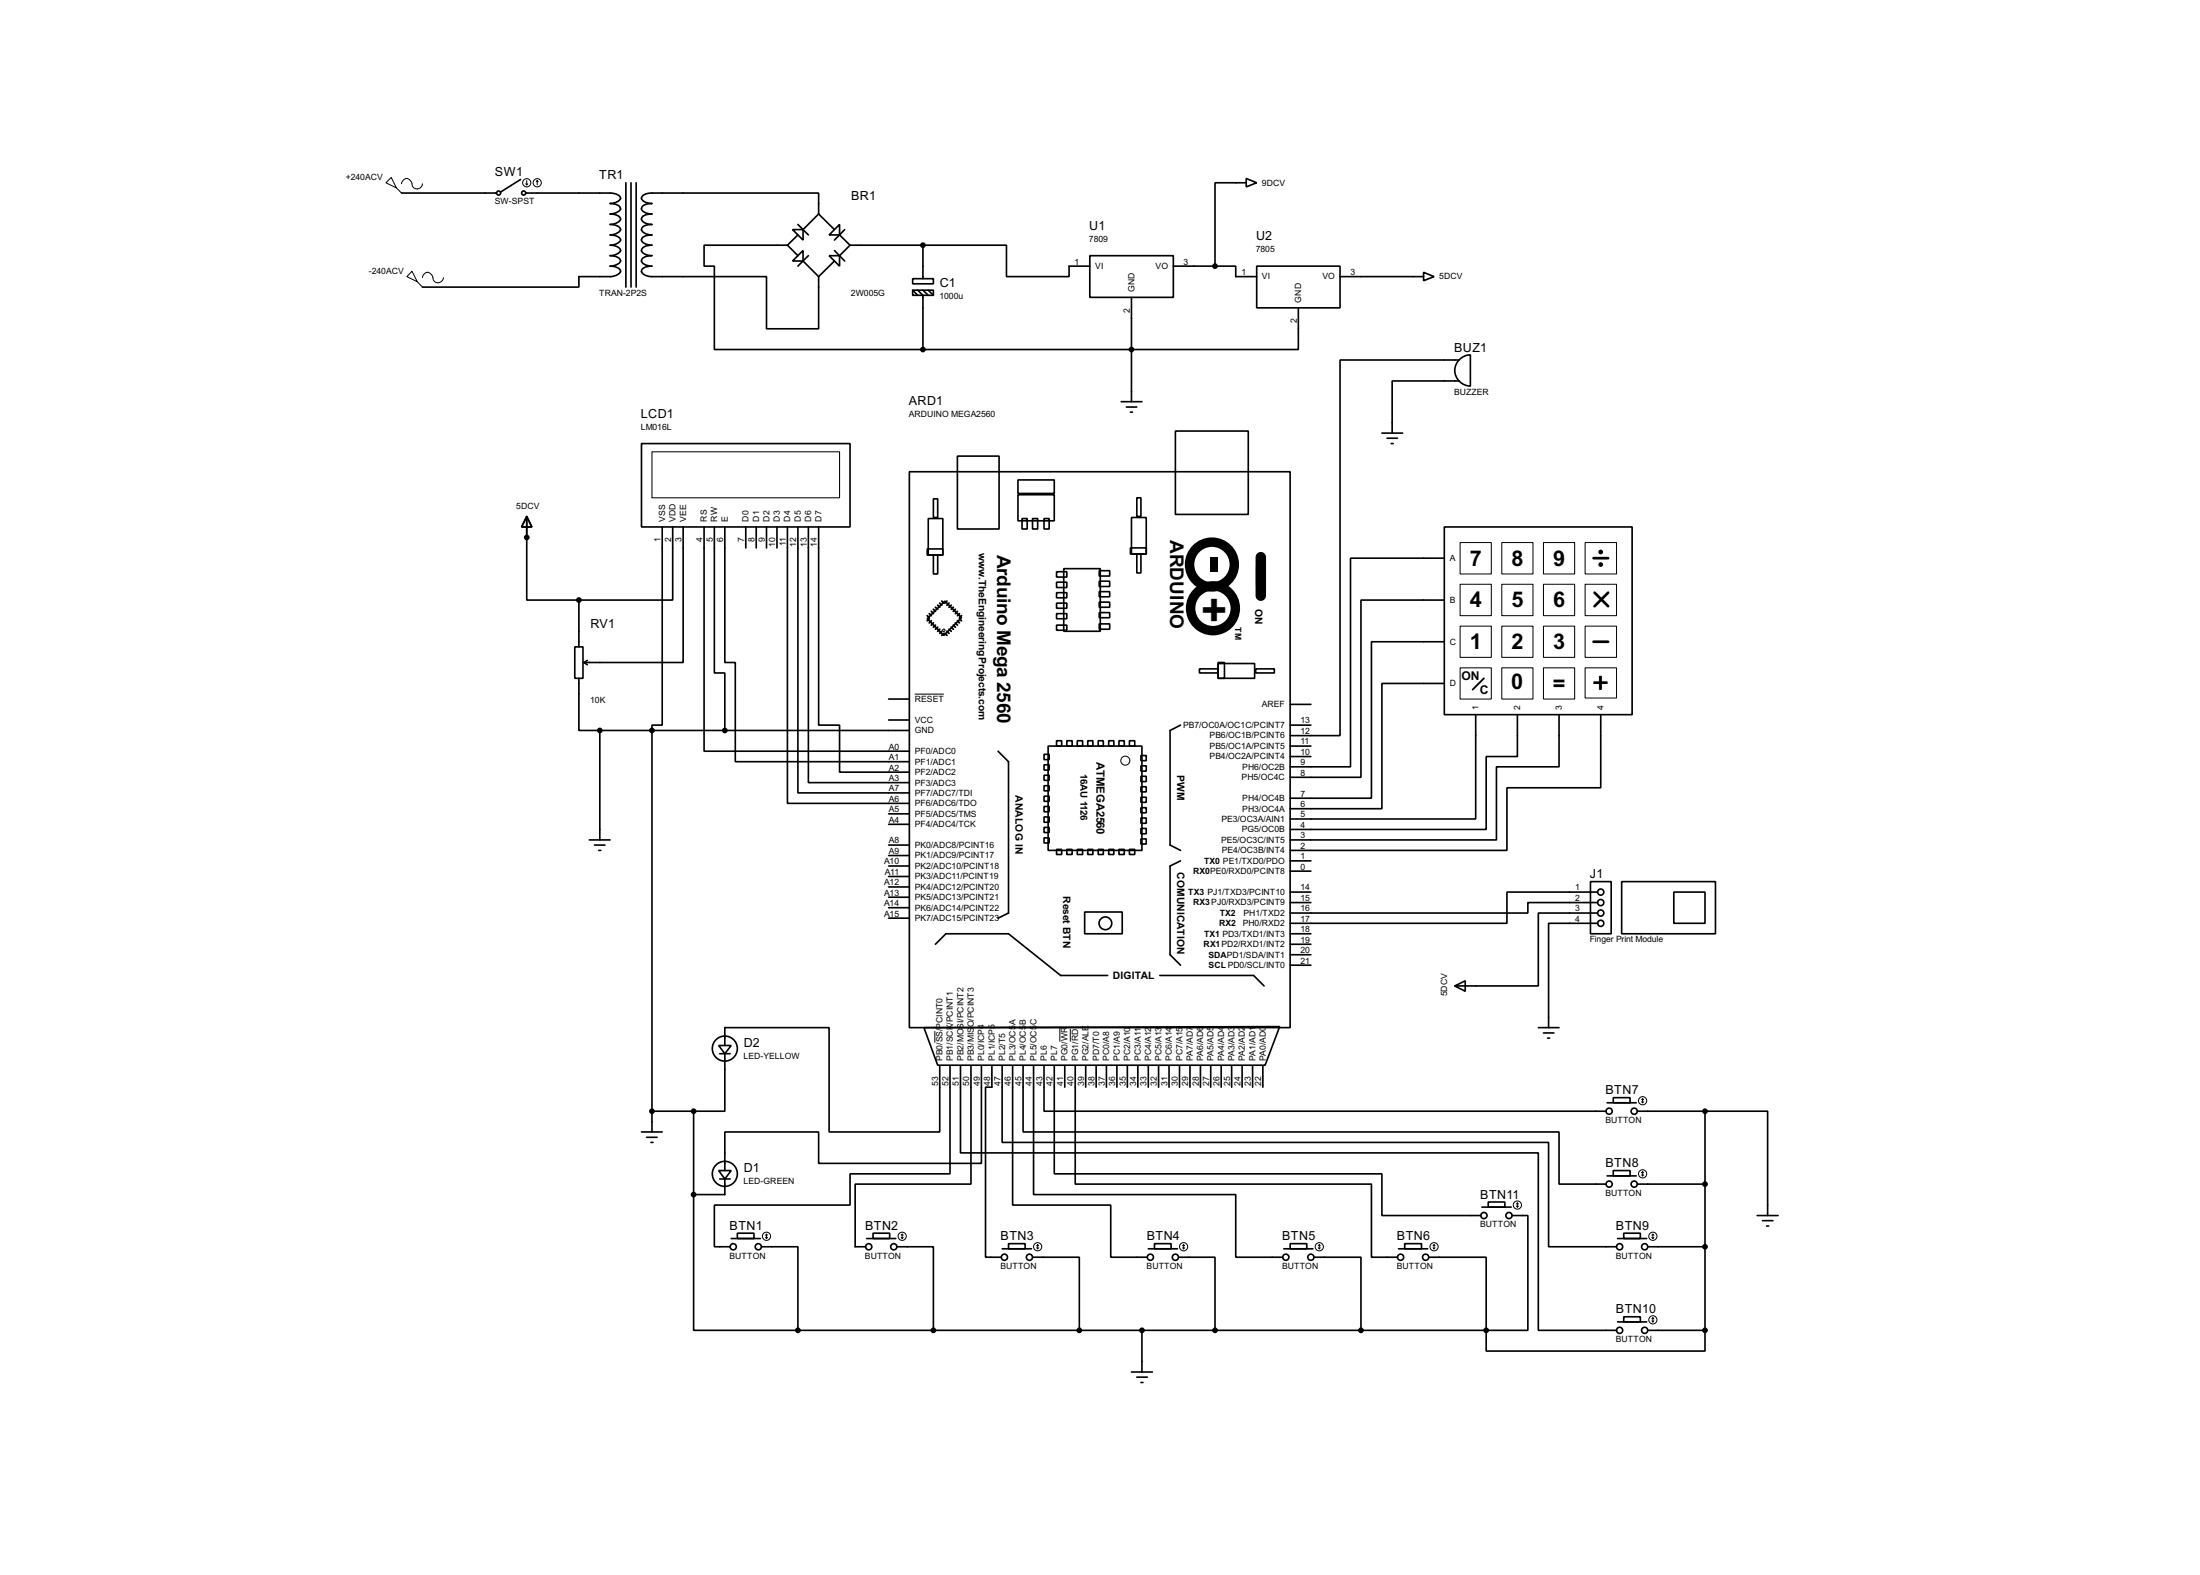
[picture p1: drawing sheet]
<svg xmlns="http://www.w3.org/2000/svg" width="536mm" height="383mm" viewBox="0 0 536 383" stroke-linecap="round" stroke-linejoin="round" font-family="sans-serif">
<g fill="none" stroke="#000" stroke-width=".4">
<path d="M97.8 47h23.2M126.8 43.7l-4.8 3.1M128.1 47h21.1a2.06 2.06 0 0 1 2 1.3 2.68 2.68 0 0 1-2.6 1.3h.6a2 2 0 0 1 2 1.3 2.68 2.68 0 0 1-2.6 1.2h.6a2.03 2.03 0 0 1 2 1.3 2.61 2.61 0 0 1-2.6 1.3h.6a2.03 2.03 0 0 1 2 1.2 2.7 2.7 0 0 1-2.6 1.3h.6a2.03 2.03 0 0 1 2 1.3 2.68 2.68 0 0 1-2.6 1.2h.6a2.06 2.06 0 0 1 2 1.3 2.68 2.68 0 0 1-2.6 1.3h.6a2 2 0 0 1 2 1.3 2.68 2.68 0 0 1-2.6 1.2h.6a2.03 2.03 0 0 1 2 1.3 2.61 2.61 0 0 1-2.6 1.3h-7.6v2.5h-38.1M152.5 44.5v25.4M153.7 44.5v25.4M155 44.5v25.4M191.8 59.7h-20.3v5.1h2.5v20.3h50.8M191.8 59.7l2.6 2.6M193.1 55.9h2.5v2.6zM194.4 54.7l2.5 2.5M194.4 57.2l-2.6 2.5M199.4 52.1v-5.1h-40.6a2.14 2.14 0 0 0-2.5 1.3 2.4 2.4 0 0 0 2.5 1.3 2.09 2.09 0 0 0-2.5 1.3 2.4 2.4 0 0 0 2.5 1.2 2.12 2.12 0 0 0-2.5 1.3 2.35 2.35 0 0 0 2.5 1.3 2.12 2.12 0 0 0-2.5 1.2 2.41 2.41 0 0 0 2.5 1.3 2.12 2.12 0 0 0-2.5 1.3 2.4 2.4 0 0 0 2.5 1.2 2.14 2.14 0 0 0-2.5 1.3 2.4 2.4 0 0 0 2.5 1.3 2.09 2.09 0 0 0-2.5 1.3 2.4 2.4 0 0 0 2.5 1.2 2.12 2.12 0 0 0-2.5 1.3 2.35 2.35 0 0 0 2.5 1.3h27.9v12.7h12.7v-12.7"/>
<path d="M199.4 52.1l-3.8 3.8M199.4 52.1l3.9 3.8M202 57.2l2.5-2.5v2.5zM204.5 57.2l2.6 2.5M205.8 55.9l-2.5 2.6M207.1 59.7h17.7M207.1 59.7l-2.6 2.6M224.8 59.7h20.4v7.7h15.2v-2.6h5.1M224.8 59.7v8.2M303.6 43.5l2.5 1-2.5 1zM303.6 44.5h-7.6v20.3M193.1 63.6l2.5-2.6v2.6z"/>
<path d="M195.6 63.6l3.8 3.8M196.9 62.3l-2.5 2.5M202 62.3h2.5v2.5zM203.3 61l2.5 2.6M203.3 63.6l-3.9 3.8M222.3 67.9h5.1v1.2h-5.1zM222.3 70.7h5.1v1.2h-5.1zM222.3 70.7l1.3 1.2M223.6 70.7l1.2 1.2v13.2M224.8 70.7l1.3 1.2M226.1 70.7l1.3 1.2M265.5 62.3h20.3v10.1h-20.3z"/>
<path d="M275.6 72.4v25.4M285.8 64.8h10.2M296 64.8h5v2.6h5.1M306.1 64.8h20.3v10.2h-20.3zM316.3 75v10.1h-91.5M326.4 67.4h20.4M346.8 66.3l2.5 1.1-2.5 1zM273.1 97.8h5.1M274.4 99.1h2.5M355.4 87.7h-29v91.4h-12.1M355.4 92.8h-16.3v12.7M355.5 87.5a3.8 3.8 0 0 1 2.7-1.1v7.6a3.8 3.8 0 0 1-3.5-2.3 3.8 3.8 0 0 1 .8-4.2z"/>
<path d="M156.3 108h50.8v20.3h-50.8zM221.5 114.9h92.8v135.3h-92.8zM233.2 111.1h10.2v17.7h-10.2zM248 116.9h8.8v3.3h-8.8zM275.4 100.4h.5M286.3 105h17.8v20.3h-17.8zM336.6 105.5h5.1M337.9 106.7h2.5M338.9 108h.5M128.3 125.8l1.3 2.5h-2.5zM128.3 125.8v20.3h12.7M161.3 128.3v48.3h-2.5v99"/>
<path d="M163.9 128.3v17.8h-22.9M166.4 128.3v33h-24.1M171.5 128.3v54.6h50M174 128.3v35.6h2.6v14M176.6 128.3v33h2.5v24.2h42.4M181.7 128.3v5.1M184.2 128.3v5.1M186.7 128.3v5.1M189.3 128.3v5.1M191.8 128.3v67.3h29.7M194.4 128.3v64.8h27.1M196.9 128.3v62.3h24.6"/>
<path d="M199.4 128.3v48.3h5.1v11.4h17M225.9 133.7h3.8v1.5h-3.8zM226.1 126.3h3.6v8.9h-3.6zM227.4 121.5h1v4.5h-1zM227.4 135.2h1v4.6h-1zM248 120.5h8.8v6.3h-8.8zM249 126.3h1.2v2.5h-1.2zM251.5 126.3h1.3v2.5h-1.3zM254.3 126.3h1.3v2.5h-1.3zM257.4 139.2h2.5v1.3h-2.5zM259.1 138.5h8.9v15.2h-8.9zM267.8 139h2.5v1.3h-2.5z"/>
<path d="M275.4 133.4h3.8v1.5h-3.8zM275.6 126h3.6v8.9h-3.6zM276.9 121.2h1v4.6h-1zM276.9 134.9h1v4.6h-1zM306.1 138h2.1v4.5h-2.1zM351.8 128.3h45.8v45.7h-45.8zM351.8 135.9h-22.8v50.8h-14.7M140 157.5h2v7.7h-2zM141 146.1v11.4M225.9 150.7l4.3-4.3 4 4-4.3 4.3zM257.4 141.8h2.5v1.3h-2.5zM257.4 144.3h2.5v1.3h-2.5z"/>
<path d="M257.4 146.9h2.5v1.2h-2.5zM257.4 149.4h2.5v1.3h-2.5zM257.4 152.2h2.5v1.3h-2.5zM267.8 141.5h2.5v1.3h-2.5zM267.8 144.1h2.5v1.2h-2.5zM267.8 146.6h2.5v1.3h-2.5zM267.8 149.2h2.5v1.2h-2.5zM267.8 151.9h2.5v1.3h-2.5zM351.8 146.1h-20.3v43.2h-17.2M351.8 156.3h-17.7v38.1h-19.8M141 165.2v12.7h5.1M142.3 161.3l.8 .6"/>
<path d="M143.1 160.8l-.8 .5M146.1 177.9h75.4M146.1 177.9v26.6M216.5 170.2h5M216.5 175.3h5M287.6 176.6l-2.6 1.3v27.9l2.6 1.3M292.2 162.9h4.5v1h-4.5zM296.7 161.6h8.9v3.6h-8.9zM296.7 161.3h1.6v3.9h-1.6zM305.9 162.9h4.5v1h-4.5zM314.3 176.6h5M314.3 171.5h5"/>
<path d="M351.8 166.4h-15.2v30.5h-22.3M359.5 174v25.4h-45.2M369.6 174v10.2h-7.6v17.8h-47.7M379.8 174v12.7h-15.3v17.8h-50.2M389.9 174v17.8h-22.8v15.3h-52.8M216.5 198.2h5M243.1 182.9l2.6 2.6v36.8l-2.6 1.3M254.3 183.7h1.3v1.3h-1.3zM254.3 186.2h1.3v1.3h-1.3zM254.3 188.8h1.3v1.2h-1.3zM254.3 191.3h1.3v1.3h-1.3zM254.3 193.9h1.3v1.2h-1.3z"/>
<path d="M254.3 196.4h1.3v1.3h-1.3zM254.3 198.9h1.3v1.3h-1.3zM255.3 181.7h22.9v25.4h-22.9zM257.4 180.4h1.2v1.3h-1.2zM259.9 180.4h1.3v1.3h-1.3zM262.4 180.4h1.3v1.3h-1.3zM265 180.4h1.2v1.3h-1.2zM267.5 180.4h1.3v1.3h-1.3zM270.1 180.4h1.2v1.3h-1.2zM272.6 180.4h1.3v1.3h-1.3zM275.1 180.4h1.3v1.3h-1.3zM277.9 184h1.3v1.2h-1.3z"/>
<path d="M277.9 186.5h1.3v1.3h-1.3zM277.9 189h1.3v1.3h-1.3zM277.9 191.6h1.3v1.2h-1.3zM277.9 194.1h1.3v1.3h-1.3zM277.9 196.7h1.3v1.2h-1.3zM277.9 199.2h1.3v1.3h-1.3zM314.3 184.2h5M314.3 181.7h5M143.6 204.5h5M144.8 205.8h2.6M145.9 207.1h.5M216.5 218.5h5"/>
<path d="M216.5 216h5M216.5 213.4h5M216.5 210.9h5M216.5 208.3h5M216.5 205.8h5M216.5 200.7h5M254.3 201.5h1.3v1.2h-1.3zM254.3 204h1.3v1.3h-1.3zM257.4 206.8h1.2v1.3h-1.2zM259.9 206.8h1.3v1.3h-1.3zM262.4 206.8h1.3v1.3h-1.3zM265 206.8h1.2v1.3h-1.2z"/>
<path d="M267.5 206.8h1.3v1.3h-1.3zM270.1 206.8h1.2v1.3h-1.2zM272.6 206.8h1.3v1.3h-1.3zM275.1 206.8h1.3v1.3h-1.3zM277.9 201.7h1.3v1.3h-1.3zM277.9 204.3h1.3v1.2h-1.3zM287.6 209.6l-2.6 1.3v21.6l2.6 2.5M314.3 219.8h5M314.3 217.2h5M314.3 212.1h5M314.3 209.6h5M387.4 214.7h5.1v12.7h-5.1z"/>
<path d="M389.2 217.2h-22.1v7.6h-52.8M389.2 219.8h-17v2.5h-57.9M395 214.7h22.9v12.7h-22.9zM407.7 217.2h7.6v7.6h-7.6zM216.5 223.6h5M216.5 221h5M227.9 229.9l2.5-2.5h15.3l12.7 10.1h11.4M264.2 222.1h9.2v5.3h-9.2zM282.5 237.5h22.9l2.5 2.6M314.3 227.4h5M314.3 235h5M314.3 232.5h5"/>
<path d="M314.3 229.9h5M389.2 224.8h-12v25.4M389.2 222.3h-14.5v17.8h-20.3M175.1 254.6h3l-1.5 2zM175.3 256.6h2.6M176.6 254.6v-4.4h25.4v25.4h26.9v-16M176.6 256.6v14h-7.6M225.1 250.2l86.6-.2-3.5 9.4h-79.8zM231.4 259.6v26.2h-24.3v7.6h-33.1v10.2h3.9M234 259.6v21.1h140.7v43.2h19.1M236.5 259.6v28.7h-28.2v15.3h2.6M239.1 259.6v23.7h-39.7v-7.7h-22.8v9.4"/>
<path d="M241.6 259.6v5.1h-1.5v41.4h3.8M244.1 259.6v18.6h133.1v25.4h16.6M246.7 259.6v33.8h23.9v12.7h8.9M249.2 259.6v16h130.6v12.7h11.4M251.8 259.6v31.3h49.2v15.2h11.5M254.3 259.6v11h136.9M256.8 259.6v26.2h79.8v10.2h24.1M259.4 259.6v5.1M261.9 259.6v28.7h72.2v17.8h6.3M264.5 259.6v5.1M267 259.6v5.1M269.5 259.6v5.1"/>
<path d="M272.1 259.6v5.1M274.6 259.6v5.1M277.2 259.6v5.1M279.7 259.6v5.1M282.2 259.6v5.1M284.8 259.6v5.1M287.3 259.6v5.1M289.9 259.6v5.1M292.4 259.6v5.1M294.9 259.6v5.1M297.5 259.6v5.1M300 259.6v5.1"/>
<path d="M302.6 259.6v5.1M305.1 259.6v5.1M307.6 259.6v5.1M354.4 240.1l2.5-1.3v2.6zM374.7 250.2h5.1M376 251.5h2.5M377 252.8h.5M156.3 275.6h5M157.5 276.9h2.6M158.6 278.2h.5M158.8 270.6h10.2M169 270.6v20.3"/>
<path d="M391.5 268.5h7.1M393 267.3h4.1v1.2h-4.1zM398.8 270.6h16.5M415.3 270.6h15.3v25.4M415.3 270.6v53.3M169 290.9v33h25.4M175.1 285h3l-1.5 2.1zM175.3 287.1h2.6M176.6 287.1v3.8h-7.6M361 293.9h7.1M362.5 292.7h4.1v1.2h-4.1zM368.4 296h3.8v27.9h-10.2"/>
<path d="M391.5 286.3h7.1M393 285h4.1v1.3h-4.1zM398.8 288.3h16.5M428 296h5.1M429.3 297.2h2.6M430.3 298.5h.5M178.1 301.6h7.1M179.6 300.3h4.1v1.3h-4.1zM185.5 303.6h8.9v20.3M211.1 301.6h7.1M212.7 300.3h4v1.3h-4zM218.5 303.6h8.9v20.3"/>
<path d="M244.1 304.1h7.2M245.7 302.8h4v1.3h-4zM251.5 306.1h11.4v17.8M279.7 304.1h7.1M281.2 302.8h4.1v1.3h-4.1zM287.1 306.1h8.9v17.8M312.7 304.1h7.1M314.3 302.8h4v1.3h-4zM320.1 306.1h11.4v17.8M340.7 304.1h7.1M342.2 302.8h4.1v1.3h-4.1zM348 306.1h14v17.8"/>
<path d="M394 301.6h7.1M395.5 300.3h4.1v1.3h-4.1zM401.4 303.6h13.9M194.4 323.9h167.6M275.6 334.1h5.1M276.9 335.3h2.6M277.9 336.6h.5M278.2 323.9v10.2M362 323.9v5.1h53.3v-5.1M394 321.9h7.1M395.5 320.6h4.1v1.3h-4.1zM401.4 323.9h13.9"/>
<circle cx="121.4" cy="47" r=".5"/>
<circle cx="127.5" cy="47" r=".5"/>
<circle cx="389.9" cy="217.2" r=".75"/>
<circle cx="389.9" cy="219.8" r=".75"/>
<circle cx="269.2" cy="224.8" r="1.55"/>
<circle cx="389.9" cy="224.8" r=".75"/>
<circle cx="389.9" cy="222.3" r=".75"/>
<circle cx="176.5" cy="255.3" r="3.1"/>
<circle cx="391.9" cy="270.6" r=".75"/>
<circle cx="398" cy="270.6" r=".75"/>
<circle cx="176.5" cy="285.8" r="3.1"/>
<circle cx="361.4" cy="296" r=".75"/>
<circle cx="367.5" cy="296" r=".75"/>
<circle cx="391.9" cy="288.3" r=".75"/>
<circle cx="398" cy="288.3" r=".75"/>
<circle cx="178.6" cy="303.6" r=".75"/>
<circle cx="184.7" cy="303.6" r=".75"/>
<circle cx="211.6" cy="303.6" r=".75"/>
<circle cx="217.7" cy="303.6" r=".75"/>
<circle cx="244.6" cy="306.1" r=".75"/>
<circle cx="250.7" cy="306.1" r=".75"/>
<circle cx="280.2" cy="306.1" r=".75"/>
<circle cx="286.3" cy="306.1" r=".75"/>
<circle cx="313.2" cy="306.1" r=".75"/>
<circle cx="319.3" cy="306.1" r=".75"/>
<circle cx="341.1" cy="306.1" r=".75"/>
<circle cx="347.2" cy="306.1" r=".75"/>
<circle cx="394.5" cy="303.6" r=".75"/>
<circle cx="400.6" cy="303.6" r=".75"/>
<circle cx="394.5" cy="323.9" r=".75"/>
<circle cx="400.6" cy="323.9" r=".75"/>
</g>
<circle cx="128.3" cy="130.9" r=".2" fill="#000"/>
<path d="M307.1 135.7v9.4" fill="none" stroke="#000" stroke-width="2.6"/>
<g fill="none" stroke="#000" stroke-width=".45">
<path d="M225.9 149.9l.5 .5M226.4 149.4l.5 .5M226.4 150.7l-.5 .5M226.9 148.9l.5 .5M226.9 151.2l-.5 .5M227.4 148.4l.5 .5M227.4 151.7l-.5 .5M227.9 147.9l.5 .5M227.9 152.2l-.5 .5M228.4 147.4l.5 .5M228.4 152.7l-.5 .5M228.9 146.9l.5 .5"/>
<path d="M228.9 153.2l-.5 .5M229.4 146.4l.5 .5M229.4 153.7l-.5 .5M229.9 154.2l-.5 .5M230.2 154.2l.5 .5M230.7 153.7l.5 .5M230.7 146.4l-.5 .5M231.2 153.2l.5 .5M231.2 146.9l-.5 .5M231.7 152.7l.5 .5M231.7 147.4l-.5 .5M232.2 152.2l.5 .5"/>
<path d="M232.2 147.9l-.5 .5M232.7 151.7l.5 .5M232.7 148.4l-.5 .5M233.2 151.2l.5 .5M233.2 148.9l-.5 .5M233.7 150.7l.5 .5M233.7 149.4l-.5 .5M234.2 149.9l-.5 .5M361.5 165.2l-2.8 2.7"/>
</g>
<g fill="none" stroke="#000" stroke-width=".24">
<path d="M94 44.5l1.3-1.3 1.3 2.6zM96.6 45.8l1.2 1.2M97.8 44.8a1.28 1.28 0 0 1 1.3-1.4 1.28 1.28 0 0 1 1.3 1.4 1.28 1.28 0 0 0 1.2 1.2 1.28 1.28 0 0 0 1.3-1.2M128.1 44.8l.2 .2M128.3 44v1M128.6 44.8l-.3 .2M130.9 44l-.3 .3M130.9 44l.2 .3M130.9 44v1M100.4 66.1l1.3 2.5-2.6-1.2zM101.7 68.6l1.2 1.3M102.9 67.6a1.28 1.28 0 0 1 1.3-1.3 1.28 1.28 0 0 1 1.3 1.3 1.28 1.28 0 0 0 1.2 1.3 1.28 1.28 0 0 0 1.3-1.3"/>
<path d="M355.7 132.1h7.6v7.7h-7.6zM365.8 132.1h7.6v7.7h-7.6zM376 132.1h7.6v7.7h-7.6zM386.1 132.1h7.7v7.7h-7.7zM355.7 142.3h7.6v7.6h-7.6zM355.7 152.5h7.6v7.6h-7.6zM365.8 142.3h7.6v7.6h-7.6zM365.8 152.5h7.6v7.6h-7.6zM376 142.3h7.6v7.6h-7.6zM376 152.5h7.6v7.6h-7.6zM386.1 142.3h7.7v7.6h-7.7zM386.1 152.5h7.7v7.6h-7.7z"/>
<path d="M222.8 169h7.1M355.7 162.6h7.6v7.6h-7.6zM365.8 162.6h7.6v7.6h-7.6zM376 162.6h7.6v7.6h-7.6zM386.1 162.6h7.7v7.4h-7.7zM227.7 251.1v2.8M258.2 250v3.6M260.7 250.5v3.1M399.9 268.3l.2 .2M400.1 267.5v1M400.1 267.5l-.2 .3M400.1 267.5l.3 .3"/>
<path d="M400.4 268.3l-.3 .2M369.4 293.7l.2 .2M369.6 292.9v1M369.6 292.9l-.2 .3M369.6 292.9l.3 .3M369.9 293.7l-.3 .2M399.9 286.1l.2 .2M400.1 285.3v1M400.1 285.3l-.2 .3M400.1 285.3l.3 .3M400.4 286.1l-.3 .2M186.5 301.3l.2 .3"/>
<path d="M186.7 300.5v1.1M186.7 300.5l-.2 .3M186.7 300.5l.3 .3M187 301.3l-.3 .3M219.5 301.3l.3 .3M219.8 300.5v1.1M219.8 300.5l-.3 .3M219.8 300.5l.2 .3M220 301.3l-.2 .3M252.5 303.8l.3 .3M252.8 303.1v1M252.8 303.1l-.3 .2"/>
<path d="M252.8 303.1l.2 .2M253 303.8l-.2 .3M288.1 303.8l.2 .3M288.3 303.1v1M288.3 303.1l-.2 .2M288.3 303.1l.3 .2M288.6 303.8l-.3 .3M321.1 303.8l.3 .3M321.4 303.1v1M321.4 303.1l-.3 .2M321.4 303.1l.2 .2M321.6 303.8l-.2 .3"/>
<path d="M349.1 303.8l.2 .3M349.3 303.1v1M349.3 303.1l-.2 .2M349.3 303.1l.3 .2M349.6 303.8l-.3 .3M402.4 301.3l.2 .3M402.6 300.5v1.1M402.6 300.5l-.2 .3M402.6 300.5l.3 .3M402.9 301.3l-.3 .3M402.4 321.6l.2 .3M402.6 320.9v1"/>
<path d="M402.6 320.9l-.2 .2M402.6 320.9l.3 .2M402.9 321.6l-.3 .3"/>
<circle cx="128.3" cy="44.5" r="1"/>
<circle cx="130.8" cy="44.5" r="1"/>
<circle cx="229.9" cy="153.5" r=".3"/>
<circle cx="274.1" cy="185.2" r="1.1"/>
<circle cx="400.1" cy="268" r="1"/>
<circle cx="369.6" cy="293.4" r="1"/>
<circle cx="400.1" cy="285.8" r="1"/>
<circle cx="186.7" cy="301" r="1"/>
<circle cx="219.7" cy="301" r="1"/>
<circle cx="252.7" cy="303.6" r="1"/>
<circle cx="288.3" cy="303.6" r="1"/>
<circle cx="321.3" cy="303.6" r="1"/>
<circle cx="349.3" cy="303.6" r="1"/>
<circle cx="402.6" cy="301" r="1"/>
<circle cx="402.6" cy="321.4" r="1"/>
</g>
<g fill="none" stroke="#000" stroke-width="2.3">
<circle cx="295.2" cy="137.5" r="5.5"/>
<circle cx="295.4" cy="148.1" r="5.5"/>
</g>
<path d="M158.8 110h45.7v11.2h-45.7z" fill="none" stroke="#000" stroke-width=".25"/>
<g fill="none" stroke="#000" stroke-width=".65">
<path d="M388.2 135.9h3.5M388.2 156.3h3.5M388.4 144.3l3.3 3.3M391.7 144.3l-3.3 3.3"/>
<circle cx="389.9" cy="134.4" r=".25"/>
<circle cx="389.9" cy="137.5" r=".25"/>
</g>
<g fill="#000" stroke="#000" stroke-width=".4">
<circle cx="224.8" cy="59.7" r=".5"/>
<circle cx="295.9" cy="64.8" r=".5"/>
<circle cx="224.8" cy="85.1" r=".5"/>
<circle cx="275.6" cy="85.1" r=".5"/>
<circle cx="128.3" cy="130.9" r=".5"/>
<circle cx="141" cy="146.1" r=".5"/>
<circle cx="146.1" cy="177.9" r=".5"/>
<circle cx="158.8" cy="177.9" r=".5"/>
<circle cx="176.5" cy="177.9" r=".5"/>
<circle cx="158.8" cy="270.6" r=".5"/>
<circle cx="168.9" cy="270.6" r=".5"/>
<circle cx="415.3" cy="270.6" r=".5"/>
<circle cx="168.9" cy="290.9" r=".5"/>
<circle cx="415.3" cy="288.3" r=".5"/>
<circle cx="415.3" cy="303.6" r=".5"/>
<circle cx="194.3" cy="323.9" r=".5"/>
<circle cx="227.3" cy="323.9" r=".5"/>
<circle cx="262.9" cy="323.9" r=".5"/>
<circle cx="278.1" cy="323.9" r=".5"/>
<circle cx="295.9" cy="323.9" r=".5"/>
<circle cx="331.5" cy="323.9" r=".5"/>
<circle cx="362" cy="323.9" r=".5"/>
<circle cx="415.3" cy="323.9" r=".5"/>
</g>
<text font-size="14.4" x="292.4" y="135.1" transform="rotate(90 292.4 135.1)">-</text>
<text font-size="12.1" x="292" y="145.3" transform="rotate(90 292 145.3)">+</text>
<text font-size="7.9" x="387.9" y="168.8">+</text>
<g font-size="5.9">
<text x="358.1" y="137.7">7</text>
<text x="368.2" y="137.7">8</text>
<text x="378.4" y="137.7">9</text>
<text x="358.1" y="147.9">4</text>
<text x="368.2" y="147.9">5</text>
<text x="378.4" y="147.9">6</text>
<text x="358.1" y="158">1</text>
<text x="368.2" y="158">2</text>
<text x="378.4" y="158">3</text>
<text x="368.1" y="167.9">0</text>
<text x="378.3" y="168.2">=</text>
</g>
<g font-size="5.2">
<text x="285" y="131.5" transform="rotate(90 285 131.5)">ARDUINO</text>
<text x="242.9" y="135.1" transform="rotate(90 242.9 135.1)">Arduino Mega 2560</text>
</g>
<g font-size="3.4">
<text x="120.6" y="42.9">SW1</text>
<text x="146" y="43.7">TR1</text>
<text x="207.3" y="48.7">BR1</text>
<text x="265.3" y="55.9">U1</text>
<text x="306" y="58.5">U2</text>
<text x="228.9" y="69.9">C1</text>
<text x="354.2" y="85.6">BUZ1</text>
<text x="156.1" y="101.6">LCD1</text>
<text x="221.4" y="98.6">ARD1</text>
<text x="143.8" y="152.9">RV1</text>
<text x="387.3" y="213.9">J1</text>
<text x="181.2" y="254.8">D2</text>
<text x="391.1" y="266.5">BTN7</text>
<text x="181.2" y="285.3">D1</text>
<text x="391.1" y="284.2">BTN8</text>
<text x="360.6" y="291.9">BTN11</text>
<text x="177.7" y="299.5">BTN1</text>
<text x="210.7" y="299.5">BTN2</text>
<text x="393.6" y="299.5">BTN9</text>
<text x="243.7" y="302">BTN3</text>
<text x="279.3" y="302">BTN4</text>
<text x="312.3" y="302">BTN5</text>
<text x="340.3" y="302">BTN6</text>
<text x="393.6" y="319.8">BTN10</text>
</g>
<g font-size="3.3">
<text x="356" y="165.6">ON</text>
<text x="360.4" y="168.9">C</text>
</g>
<text font-size="3.1" x="267.1" y="185.6" transform="rotate(90 267.1 185.6)">ATMEGA2560</text>
<g font-size="2.8">
<text x="238.5" y="134.7" transform="rotate(90 238.5 134.7)">www.TheEngineeringProjects.com</text>
<text x="305.8" y="148.3" transform="rotate(90 305.8 148.3)">ON</text>
<text x="286.7" y="188.7" transform="rotate(90 286.7 188.7)">PWM</text>
<text x="247.3" y="193.5" transform="rotate(90 247.3 193.5)">ANALOG IN</text>
<text x="286.7" y="212.3" transform="rotate(90 286.7 212.3)">COMUNICATION</text>
<text x="259" y="218.2" transform="rotate(90 259 218.2)">Reset BTN</text>
<text x="271.1" y="238.4">DIGITAL</text>
</g>
<text font-size="2.7" x="263.2" y="188.4" transform="rotate(90 263.2 188.4)">16AU 1126</text>
<g font-size="2.4">
<text x="84.3" y="43.9">+240ACV</text>
<text x="307.4" y="45.2">9DCV</text>
<text x="120.5" y="49.6">SW-SPST</text>
<text x="265.3" y="58.9">7809</text>
<text x="261.8" y="64.4">1</text>
<text x="266.8" y="65.5">VI</text>
<text x="281.5" y="65.5">VO</text>
<text x="288.3" y="64.4">3</text>
<text x="305.9" y="61.4">7805</text>
<text x="89.9" y="66.7">-240ACV</text>
<text x="145.9" y="72">TRAN-2P2S</text>
<text x="207.3" y="72">2W005G</text>
<text x="276.3" y="71.1" transform="rotate(-90 276.3 71.1)">GND</text>
<text x="302.4" y="67">1</text>
<text x="307.4" y="68.1">VI</text>
<text x="322.1" y="68.1">VO</text>
<text x="329" y="67">3</text>
<text x="350.6" y="68.1">5DCV</text>
<text x="228.9" y="72.9">1000u</text>
<text x="275.2" y="76.1" transform="rotate(-90 275.2 76.1)">2</text>
<text x="317" y="73.7" transform="rotate(-90 317 73.7)">GND</text>
<text x="315.9" y="78.7" transform="rotate(-90 315.9 78.7)">2</text>
<text x="221.3" y="101.6">ARDUINO MEGA2560</text>
<text x="354.2" y="96.1">BUZZER</text>
<text x="156.1" y="104.6">LM016L</text>
<text x="125.8" y="123.9">5DCV</text>
<text x="160.9" y="132" transform="rotate(-90 160.9 132)">1</text>
<text x="162" y="127" transform="rotate(-90 162 127)">VSS</text>
<text x="163.5" y="132" transform="rotate(-90 163.5 132)">2</text>
<text x="164.6" y="127" transform="rotate(-90 164.6 127)">VDD</text>
<text x="166" y="132" transform="rotate(-90 166 132)">3</text>
<text x="167.1" y="127" transform="rotate(-90 167.1 127)">VEE</text>
<text x="171.1" y="132" transform="rotate(-90 171.1 132)">4</text>
<text x="172.2" y="127" transform="rotate(-90 172.2 127)">RS</text>
<text x="173.6" y="132" transform="rotate(-90 173.6 132)">5</text>
<text x="174.7" y="127" transform="rotate(-90 174.7 127)">RW</text>
<text x="176.2" y="132" transform="rotate(-90 176.2 132)">6</text>
<text x="177.3" y="127" transform="rotate(-90 177.3 127)">E</text>
<text x="182.4" y="127" transform="rotate(-90 182.4 127)">D0</text>
<text x="184.9" y="127" transform="rotate(-90 184.9 127)">D1</text>
<text x="186.3" y="132" transform="rotate(-90 186.3 132)">9</text>
<text x="187.4" y="127" transform="rotate(-90 187.4 127)">D2</text>
<text x="190" y="127" transform="rotate(-90 190 127)">D3</text>
<text x="192.5" y="127" transform="rotate(-90 192.5 127)">D4</text>
<text x="195.1" y="127" transform="rotate(-90 195.1 127)">D5</text>
<text x="197.6" y="127" transform="rotate(-90 197.6 127)">D6</text>
<text x="200.1" y="127" transform="rotate(-90 200.1 127)">D7</text>
<text x="181.3" y="132" transform="rotate(-90 181.3 132)">7</text>
<text x="183.8" y="132" transform="rotate(-90 183.8 132)">8</text>
<text x="188.9" y="133.1" transform="rotate(-90 188.9 133.1)">10</text>
<text x="191.4" y="133" transform="rotate(-90 191.4 133)">11</text>
<text x="194" y="133.2" transform="rotate(-90 194 133.2)">12</text>
<text x="196.5" y="133.2" transform="rotate(-90 196.5 133.2)">13</text>
<text x="199" y="133.1" transform="rotate(-90 199 133.1)">14</text>
<text x="353.1" y="136.6">A</text>
<text x="353.1" y="146.8">B</text>
<text x="300.9" y="152.7" transform="rotate(90 300.9 152.7)">TM</text>
<text x="353.1" y="157">C</text>
<text x="353.1" y="167.1">D</text>
<text x="143.8" y="171.1">10K</text>
<text x="222.8" y="170.9">RESET</text>
<text x="307.3" y="172.2">AREF</text>
<text x="360.2" y="172.8" transform="rotate(-90 360.2 172.8)">1</text>
<text x="370.3" y="172.8" transform="rotate(-90 370.3 172.8)">2</text>
<text x="380.4" y="172.8" transform="rotate(-90 380.4 172.8)">3</text>
<text x="390.6" y="172.8" transform="rotate(-90 390.6 172.8)">4</text>
<text x="222.8" y="176">VCC</text>
<text x="222.8" y="178.5">GND</text>
<text x="288.2" y="177.3">PB7/OC0A/OC1C/PCINT7</text>
<text x="294.6" y="179.8">PB6/OC1B/PCINT6</text>
<text x="316.8" y="178.7">12</text>
<text x="316.8" y="176.2">13</text>
<text x="216.5" y="185.1">A1</text>
<text x="216.5" y="182.5">A0</text>
<text x="222.8" y="183.6">PF0/ADC0</text>
<text x="294.6" y="184.9">PB4/OC2A/PCINT4</text>
<text x="294.6" y="182.4">PB5/OC1A/PCINT5</text>
<text x="316.8" y="183.8">10</text>
<text x="316.8" y="181.3">11</text>
<text x="216.5" y="190.1">A3</text>
<text x="216.5" y="187.6">A2</text>
<text x="222.8" y="191.3">PF3/ADC3</text>
<text x="222.8" y="188.7">PF2/ADC2</text>
<text x="222.8" y="186.2">PF1/ADC1</text>
<text x="302.4" y="190">PH5/OC4C</text>
<text x="302.6" y="187.4">PH6/OC2B</text>
<text x="316.8" y="188.9">8</text>
<text x="316.8" y="186.3">9</text>
<text x="216.5" y="192.7">A7</text>
<text x="216.5" y="195.2">A6</text>
<text x="216.5" y="197.8">A5</text>
<text x="222.8" y="193.8">PF7/ADC7/TDI</text>
<text x="222.8" y="196.3">PF6/ADC6/TDO</text>
<text x="302.6" y="197.6">PH3/OC4A</text>
<text x="302.6" y="195.1">PH4/OC4B</text>
<text x="316.8" y="196.5">6</text>
<text x="316.8" y="194">7</text>
<text x="216.5" y="200.3">A4</text>
<text x="222.8" y="198.9">PF5/ADC5/TMS</text>
<text x="222.8" y="201.4">PF4/ADC4/TCK</text>
<text x="297.5" y="200.1">PE3/OC3A/AIN1</text>
<text x="302.5" y="202.7">PG5/OC0B</text>
<text x="316.8" y="201.6">4</text>
<text x="316.8" y="199">5</text>
<text x="216.5" y="207.9">A9</text>
<text x="216.5" y="205.4">A8</text>
<text x="222.8" y="209">PK1/ADC9/PCINT17</text>
<text x="222.8" y="206.5">PK0/ADC8/PCINT16</text>
<text x="297.4" y="205.2">PE5/OC3C/INT5</text>
<text x="297.6" y="207.8">PE4/OC3B/INT4</text>
<text x="316.8" y="209.2">1</text>
<text x="316.8" y="206.7">2</text>
<text x="316.8" y="204.1">3</text>
<text x="215.3" y="215.5">A12</text>
<text x="215.3" y="210.5">A10</text>
<text x="215.5" y="213">A11</text>
<text x="222.8" y="214.1">PK3/ADC11/PCINT19</text>
<text x="222.8" y="211.6">PK2/ADC10/PCINT18</text>
<text x="290.6" y="212.8">RX0PE0/RXD0/PCINT8</text>
<text x="293.3" y="210.3">TX0 PE1/TXD0/PDO</text>
<text x="316.8" y="211.7">0</text>
<text x="215.3" y="220.6">A14</text>
<text x="215.3" y="218.1">A13</text>
<text x="222.8" y="221.7">PK6/ADC14/PCINT22</text>
<text x="222.8" y="219.2">PK5/ADC13/PCINT21</text>
<text x="222.8" y="216.7">PK4/ADC12/PCINT20</text>
<text x="289.4" y="217.9">TX3 PJ1/TXD3/PCINT10</text>
<text x="290.6" y="220.5">RX3PJ0/RXD3/PCINT9</text>
<text x="316.8" y="221.9">16</text>
<text x="316.8" y="219.4">15</text>
<text x="316.8" y="216.8">14</text>
<text x="383.7" y="216.8">1</text>
<text x="383.7" y="219.4">2</text>
<text x="383.7" y="221.9">3</text>
<text x="215.3" y="223.2">A15</text>
<text x="222.8" y="224.3">PK7/ADC15/PCINT23</text>
<text x="297" y="225.5">RX2 PH0/RXD2</text>
<text x="297.1" y="223">TX2</text>
<text x="302.9" y="223">PH1/TXD2</text>
<text x="316.8" y="227">18</text>
<text x="316.8" y="224.4">17</text>
<text x="383.7" y="224.4">4</text>
<text x="293.2" y="230.6">RX1PD2/RXD1/INT2</text>
<text x="293.3" y="228.1">TX1 PD3/TXD1/INT3</text>
<text x="294.3" y="233.2">SDAPD1/SDA/INT1</text>
<text x="316.8" y="232.1">20</text>
<text x="316.8" y="229.5">19</text>
<text x="387.2" y="229.5">Finger Print Module</text>
<text x="294.4" y="235.7">SCL PD0/SCL/INT0</text>
<text x="316.8" y="234.6">21</text>
<text x="352.5" y="242.6" transform="rotate(-90 352.5 242.6)">5DCV</text>
<text x="237.2" y="250.2" transform="rotate(-90 237.2 250.2)">O/PCINT3</text>
<text x="247.4" y="249.7" transform="rotate(-90 247.4 249.7)">A</text>
<text x="249.9" y="249.7" transform="rotate(-90 249.9 249.7)">B</text>
<text x="252.5" y="249.7" transform="rotate(-90 252.5 249.7)">C</text>
<text x="181.1" y="257.8">LED-YELLOW</text>
<text x="229.6" y="258.3" transform="rotate(-90 229.6 258.3)">PB0/SS/PCINT0</text>
<text x="232.1" y="258.3" transform="rotate(-90 232.1 258.3)">PB1/SCK/PCINT1</text>
<text x="234.7" y="258.3" transform="rotate(-90 234.7 258.3)">PB2/MOSI/PCINT2</text>
<text x="237.2" y="258.3" transform="rotate(-90 237.2 258.3)">PB3/MIS</text>
<text x="239.8" y="258.3" transform="rotate(-90 239.8 258.3)">PL0/ICP4</text>
<text x="242.3" y="258.3" transform="rotate(-90 242.3 258.3)">PL1/ICP5</text>
<text x="244.8" y="258.3" transform="rotate(-90 244.8 258.3)">PL2/T5</text>
<text x="247.4" y="258.3" transform="rotate(-90 247.4 258.3)">PL3/OC5</text>
<text x="249.9" y="258.3" transform="rotate(-90 249.9 258.3)">PL4/OC5</text>
<text x="252.5" y="258.3" transform="rotate(-90 252.5 258.3)">PL5/OC5</text>
<text x="255" y="258.3" transform="rotate(-90 255 258.3)">PL6</text>
<text x="257.5" y="258.3" transform="rotate(-90 257.5 258.3)">PL7</text>
<text x="260.1" y="258.3" transform="rotate(-90 260.1 258.3)">PG0/WR</text>
<text x="262.6" y="258.3" transform="rotate(-90 262.6 258.3)">PG1/RD</text>
<text x="265.2" y="258.3" transform="rotate(-90 265.2 258.3)">PG2/ALE</text>
<text x="267.7" y="258.3" transform="rotate(-90 267.7 258.3)">PD7/T0</text>
<text x="270.2" y="258.3" transform="rotate(-90 270.2 258.3)">PC0/A8</text>
<text x="272.8" y="258.3" transform="rotate(-90 272.8 258.3)">PC1/A9</text>
<text x="275.3" y="258.3" transform="rotate(-90 275.3 258.3)">PC2/A10</text>
<text x="277.9" y="258.3" transform="rotate(-90 277.9 258.3)">PC3/A11</text>
<text x="280.4" y="258.3" transform="rotate(-90 280.4 258.3)">PC4/A12</text>
<text x="282.9" y="258.3" transform="rotate(-90 282.9 258.3)">PC5/A13</text>
<text x="285.5" y="258.3" transform="rotate(-90 285.5 258.3)">PC6/A14</text>
<text x="288" y="258.3" transform="rotate(-90 288 258.3)">PC7/A15</text>
<text x="290.6" y="258.3" transform="rotate(-90 290.6 258.3)">PA7/AD7</text>
<text x="293.1" y="258.3" transform="rotate(-90 293.1 258.3)">PA6/AD6</text>
<text x="295.6" y="258.3" transform="rotate(-90 295.6 258.3)">PA5/AD5</text>
<text x="298.2" y="258.3" transform="rotate(-90 298.2 258.3)">PA4/AD4</text>
<text x="300.7" y="258.3" transform="rotate(-90 300.7 258.3)">PA3/AD3</text>
<text x="303.3" y="258.3" transform="rotate(-90 303.3 258.3)">PA2/AD2</text>
<text x="305.8" y="258.3" transform="rotate(-90 305.8 258.3)">PA1/AD1</text>
<text x="308.3" y="258.3" transform="rotate(-90 308.3 258.3)">PA0/AD0</text>
<text x="228.5" y="264.5" transform="rotate(-90 228.5 264.5)">53</text>
<text x="231" y="264.5" transform="rotate(-90 231 264.5)">52</text>
<text x="233.5" y="264.4" transform="rotate(-90 233.5 264.4)">51</text>
<text x="236.1" y="264.5" transform="rotate(-90 236.1 264.5)">50</text>
<text x="238.7" y="264.5" transform="rotate(-90 238.7 264.5)">49</text>
<text x="241.2" y="264.5" transform="rotate(-90 241.2 264.5)">48</text>
<text x="243.7" y="264.5" transform="rotate(-90 243.7 264.5)">47</text>
<text x="246.2" y="264.4" transform="rotate(-90 246.2 264.4)">46</text>
<text x="248.8" y="264.5" transform="rotate(-90 248.8 264.5)">45</text>
<text x="251.4" y="264.5" transform="rotate(-90 251.4 264.5)">44</text>
<text x="253.9" y="264.5" transform="rotate(-90 253.9 264.5)">43</text>
<text x="256.4" y="264.5" transform="rotate(-90 256.4 264.5)">42</text>
<text x="258.9" y="264.4" transform="rotate(-90 258.9 264.4)">41</text>
<text x="261.5" y="264.5" transform="rotate(-90 261.5 264.5)">40</text>
<text x="264.1" y="264.5" transform="rotate(-90 264.1 264.5)">39</text>
<text x="266.6" y="264.5" transform="rotate(-90 266.6 264.5)">38</text>
<text x="269.1" y="264.5" transform="rotate(-90 269.1 264.5)">37</text>
<text x="271.6" y="264.4" transform="rotate(-90 271.6 264.4)">36</text>
<text x="274.2" y="264.5" transform="rotate(-90 274.2 264.5)">35</text>
<text x="276.8" y="264.5" transform="rotate(-90 276.8 264.5)">34</text>
<text x="279.3" y="264.5" transform="rotate(-90 279.3 264.5)">33</text>
<text x="281.8" y="264.5" transform="rotate(-90 281.8 264.5)">32</text>
<text x="284.3" y="264.4" transform="rotate(-90 284.3 264.4)">31</text>
<text x="286.9" y="264.5" transform="rotate(-90 286.9 264.5)">30</text>
<text x="289.5" y="264.5" transform="rotate(-90 289.5 264.5)">29</text>
<text x="292" y="264.5" transform="rotate(-90 292 264.5)">28</text>
<text x="294.5" y="264.5" transform="rotate(-90 294.5 264.5)">27</text>
<text x="297" y="264.4" transform="rotate(-90 297 264.4)">26</text>
<text x="299.6" y="264.5" transform="rotate(-90 299.6 264.5)">25</text>
<text x="302.2" y="264.5" transform="rotate(-90 302.2 264.5)">24</text>
<text x="304.7" y="264.5" transform="rotate(-90 304.7 264.5)">23</text>
<text x="307.2" y="264.5" transform="rotate(-90 307.2 264.5)">22</text>
<text x="391" y="273.4">BUTTON</text>
<text x="181.1" y="288.3">LED-GREEN</text>
<text x="391" y="291.2">BUTTON</text>
<text x="360.5" y="298.8">BUTTON</text>
<text x="177.7" y="306.5">BUTTON</text>
<text x="210.7" y="306.5">BUTTON</text>
<text x="243.7" y="309">BUTTON</text>
<text x="279.3" y="309">BUTTON</text>
<text x="312.3" y="309">BUTTON</text>
<text x="340.2" y="309">BUTTON</text>
<text x="393.6" y="306.5">BUTTON</text>
<text x="393.6" y="326.8">BUTTON</text>
</g>
</svg>
